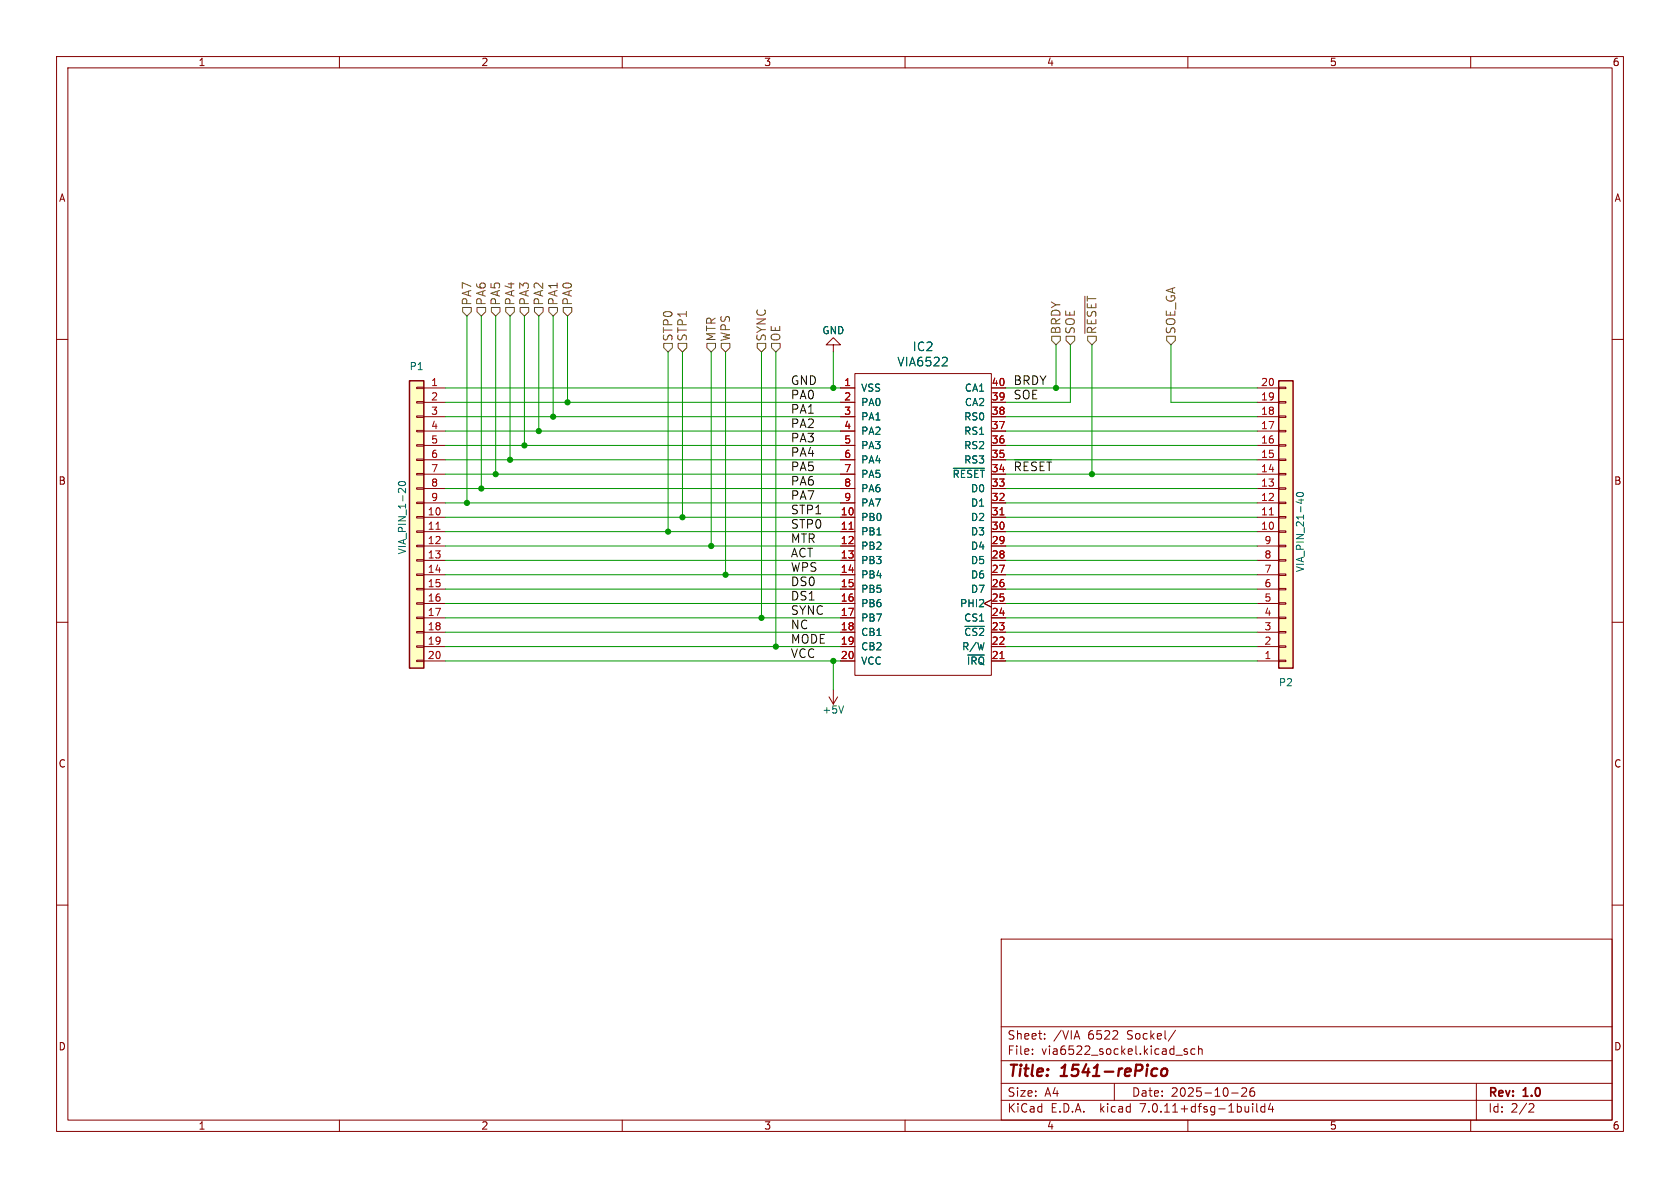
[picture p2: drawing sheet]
<svg xmlns="http://www.w3.org/2000/svg" width="297mm" height="210mm" viewBox="0 0 297 210" stroke-linecap="round" stroke-linejoin="round" font-family="sans-serif">
<g fill="none" stroke="#840000" stroke-width=".18">
<path d="M10 10h277v190h-277zM12 12h273v186h-273zM60 10v2M110 10v2M160 10v2M210 10v2M260 10v2M10 60h2M285 60h2M73.7 78.6h1.2v.3h-1.2zM73.7 76.1h1.2v.2h-1.2zM73.7 73.5h1.2v.3h-1.2z"/>
<path d="M73.7 71h1.2v.2h-1.2zM73.7 68.5h1.2v.2h-1.2zM74.9 68.6h3.8M74.9 71.1h3.8M74.9 73.7h3.8M74.9 76.2h3.8M74.9 78.7h3.8M147.3 61h1.3l-1.3-1.3-1.3 1.3h1.3v1.2M148.6 68.6h2.5M148.6 71.1h2.5M148.6 73.7h2.5M148.6 76.2h2.5"/>
<path d="M148.6 78.7h2.5M151.1 66h24.2v53.4h-24.2zM175.3 68.6h2.5M175.3 71.1h2.5M175.3 73.7h2.5M175.3 76.2h2.5M175.3 78.7h2.5M222.2 68.6h3.9M222.2 71.1h3.9M222.2 73.7h3.9M222.2 76.2h3.9M222.2 78.7h3.9"/>
<path d="M226.1 68.5h1.2v.2h-1.2zM226.1 71h1.2v.2h-1.2zM226.1 73.5h1.2v.3h-1.2zM226.1 76.1h1.2v.2h-1.2zM226.1 78.6h1.2v.3h-1.2zM73.7 98.9h1.2v.3h-1.2zM73.7 96.4h1.2v.2h-1.2zM73.7 93.9h1.2v.2h-1.2zM73.7 91.3h1.2v.3h-1.2zM73.7 88.8h1.2v.2h-1.2zM73.7 86.2h1.2v.3h-1.2zM73.7 83.7h1.2v.2h-1.2z"/>
<path d="M73.7 81.2h1.2v.2h-1.2zM74.9 91.4h3.8M74.9 94h3.8M74.9 96.5h3.8M74.9 99.1h3.8M74.9 81.3h3.8M74.9 83.8h3.8M74.9 86.4h3.8M74.9 88.9h3.8M148.6 91.4h2.5M148.6 94h2.5M148.6 96.5h2.5"/>
<path d="M148.6 99.1h2.5M148.6 81.3h2.5M148.6 83.8h2.5M148.6 86.4h2.5M148.6 88.9h2.5M175.3 91.4h2.5M175.3 94h2.5M175.3 96.5h2.5M175.3 99.1h2.5M175.3 81.3h2.5M175.3 83.8h2.5M175.3 86.4h2.5"/>
<path d="M175.3 88.9h2.5M222.2 91.4h3.9M222.2 94h3.9M222.2 96.5h3.9M222.2 99.1h3.9M222.2 81.3h3.9M222.2 83.8h3.9M222.2 86.4h3.9M222.2 88.9h3.9M226.1 81.2h1.2v.2h-1.2zM226.1 83.7h1.2v.2h-1.2zM226.1 86.2h1.2v.3h-1.2z"/>
<path d="M226.1 88.8h1.2v.2h-1.2zM226.1 91.3h1.2v.3h-1.2zM226.1 93.9h1.2v.2h-1.2zM226.1 96.4h1.2v.2h-1.2zM226.1 98.9h1.2v.3h-1.2zM10 110h2M73.7 116.7h1.2v.3h-1.2zM73.7 114.2h1.2v.2h-1.2zM73.7 111.6h1.2v.3h-1.2zM73.7 109.1h1.2v.2h-1.2zM73.7 106.6h1.2v.2h-1.2zM73.7 104h1.2v.3h-1.2z"/>
<path d="M73.7 101.5h1.2v.2h-1.2zM74.9 101.6h3.8M74.9 104.1h3.8M74.9 106.7h3.8M74.9 109.2h3.8M74.9 111.8h3.8M74.9 114.3h3.8M74.9 116.8h3.8M148.6 101.6h2.5M148.6 104.1h2.5M148.6 106.7h2.5M148.6 109.2h2.5"/>
<path d="M148.6 111.8h2.5M148.6 114.3h2.5M148.6 116.8h2.5M175.3 106l-1.3 .7 1.3 .6M175.3 101.6h2.5M175.3 104.1h2.5M175.3 106.7h2.5M175.3 109.2h2.5M175.3 111.8h2.5M175.3 114.3h2.5M175.3 116.8h2.5M222.2 101.6h3.9"/>
<path d="M222.2 104.1h3.9M222.2 106.7h3.9M222.2 109.2h3.9M222.2 111.8h3.9M222.2 114.3h3.9M222.2 116.8h3.9M226.1 101.5h1.2v.2h-1.2zM226.1 104h1.2v.3h-1.2zM226.1 106.6h1.2v.2h-1.2zM226.1 109.1h1.2v.2h-1.2zM226.1 111.6h1.2v.3h-1.2zM226.1 114.2h1.2v.2h-1.2z"/>
<path d="M226.1 116.7h1.2v.3h-1.2zM285 110h2M146.6 123.2l.7 1.3M147.3 121.9v2.6M148.1 123.2l-.8 1.3M10 160h2M285 160h2M177 166h108v32h-108zM60 198v2M110 198v2M160 198v2M177 194.5h108"/>
<path d="M177 191.5h108M177 187.5h108M177 181.5h108M182.5 186.3v.1M182.5 185.5v.1M184.7 183.6v.1M184.7 182.8v.1M190.4 182.2l.5 1.5M197 191.5v3M207.8 182.1l-1.3 2M207.9 186.5h1.1M209.9 185.5l-.4-.1-.2 .2 .1 .2 .5 .2v.3h-.6"/>
<path d="M210 198v2M211.2 185.5l-.4-.1-.3 .3v.4l.2 .2h.5M211.9 185.5l.2-.1 .4 .1v.9M211.9 184.9v1.5M217.7 193.2h1.2M219.5 192.4l.6-.1 .2 .1 .1 .3-.9 1.1h.9M221.5 195.1v.1M221.5 195.6v1M221.7 192.3a.59 .59 0 0 0-.7 .6v.6l.1 .2 .4 .1 .2-.1 .1-.5-.1-.3h-.5l-.2 .3M222.2 195.1v1.3l.2 .2M223.6 195.1v1.5M223.6 195.7l-.4-.1-.3 .3v.4l.1 .2h.6"/>
<path d="M224.6 195l-.4 1.1h1M225 195.6v1M260 198v2M261 191.5v6.5M270.5 195.1l.5 .1 .2 .3-1 1.1h1"/>
</g>
<path d="M204 188.9l.6 .1M204.5 190.1l-.2 .1M205.4 189.1a.52 .52 0 0 1 .6-.2 .52 .52 0 0 1 .4 .4l-.1 .5a.55 .55 0 0 1-.5 .4 .55 .55 0 0 1-.5-.4z" fill="none" stroke="#840000" stroke-width=".4"/>
<g fill="#ffffc2" stroke="#ffffc2" stroke-width=".18">
<path d="M72.4 67.3h2.5v50.8h-2.5z"/>
<path d="M226.1 67.3h2.5v50.8h-2.5z"/>
</g>
<path d="M72.4 67.3h2.5v50.8h-2.5zM226.1 67.3h2.5v50.8h-2.5z" fill="none" stroke="#840000" stroke-width=".25"/>
<path d="M77.1 93.6h.7M150.1 93.6h.7M176.8 91h.7M224.4 91h.7M176.8 116.4h.7" fill="none" stroke="#a90000" stroke-width=".18"/>
<path d="M167.2 63.2l.3 .2-.1 .4-.9 .9h1M70.6 85.2a.69 .69 0 0 1 1.1 .3 .72 .72 0 0 1-1.3-.1zM168.5 82.8h5.5M229.3 87.2a.69 .69 0 0 1 1.1 .3 .72 .72 0 0 1-1.2-.1zM229.6 88.4h.8M230 88.2v.8M170.6 110.7h3.4M171.1 115.8h2.9M149.1 124.8l-.4 1.3" fill="none" stroke="#006464" stroke-width=".18"/>
<g fill="none" stroke="#725600" stroke-width=".18">
<path d="M81.8 54.4h1.5v.7l-.8 .8-.7-.8zM84.3 54.4h1.6v.7l-.8 .8-.8-.8zM86.9 54.4h1.5v.7l-.8 .8-.7-.8zM89.4 54.4h1.5v.7l-.7 .8-.8-.8zM91.9 54.4h1.6v.7l-.8 .8-.8-.8zM94.5 54.4h1.5v.7l-.8 .8-.7-.8zM97 54.4h1.6v.7l-.8 .8-.8-.8zM99.6 54.4h1.5v.7l-.8 .8-.7-.8zM185.9 59.4h1.6v.8l-.8 .8-.8-.8zM188.5 59.4h1.5v.8l-.8 .8-.7-.8zM191.8 52.4v6.6M192.3 59.4h1.5v.8l-.8 .8-.7-.8z"/>
<path d="M206.2 59.4h1.6v.8l-.8 .8-.8-.8zM117.3 60.7h1.6v.8l-.8 .7-.8-.7zM119.9 60.7h1.5v.8l-.8 .7-.7-.7zM125 60.7h1.5v.8l-.8 .7-.7-.7zM127.5 60.7h1.5v.8l-.7 .7-.8-.7zM133.9 60.7h1.5v.8l-.8 .7-.7-.7zM136.4 60.7h1.5v.8l-.7 .7-.8-.7z"/>
</g>
<path d="M179.3 81.3h6.6" fill="none" stroke="#0f0f0f" stroke-width=".18"/>
<g fill="none" stroke="#009600" stroke-width=".18">
<path d="M82.5 55.9v33M85.1 55.9v30.5M87.6 55.9v27.9M90.2 55.9v25.4M92.7 55.9v22.8M95.2 55.9v20.3M97.8 55.9v17.8M100.3 55.9v15.2M78.7 73.7h69.9M78.7 71.1h69.9M78.7 78.7h69.9M78.7 76.2h69.9"/>
<path d="M78.7 68.6h69.9M118.1 62.2v31.8M120.6 62.2v29.2M125.7 62.2v34.3M128.3 62.2v39.4M134.6 62.2v47M137.2 62.2v52.1M147.3 62.2v6.4M177.8 73.7h44.4M177.8 78.7h44.4M177.8 76.2h44.4M177.8 68.6h44.4"/>
<path d="M186.7 61v7.6M189.2 61v10.1h-11.4M193 61v22.8M207 61v10.1h15.2M78.7 94h69.9M78.7 86.4h69.9M78.7 91.4h69.9M78.7 88.9h69.9M78.7 96.5h69.9M78.7 99.1h69.9M78.7 83.8h69.9M78.7 81.3h69.9"/>
<path d="M177.8 94h44.4M177.8 86.4h44.4M177.8 91.4h44.4M177.8 88.9h44.4M177.8 96.5h44.4M177.8 99.1h44.4M177.8 83.8h44.4M177.8 81.3h44.4M78.7 104.1h69.9M78.7 106.7h69.9M78.7 116.8h69.9M78.7 114.3h69.9"/>
<path d="M78.7 109.2h69.9M78.7 111.8h69.9M78.7 101.6h69.9M147.3 116.8v5.1M177.8 104.1h44.4M177.8 106.7h44.4M177.8 116.8h44.4M177.8 114.3h44.4M177.8 109.2h44.4M177.8 111.8h44.4M177.8 101.6h44.4"/>
</g>
<g fill="#009600" stroke="#009600" stroke-width=".18">
<circle cx="100.3" cy="71.1" r=".46"/>
<circle cx="97.8" cy="73.7" r=".46"/>
<circle cx="95.2" cy="76.2" r=".46"/>
<circle cx="147.3" cy="68.6" r=".46"/>
<circle cx="134.6" cy="109.2" r=".46"/>
<circle cx="128.3" cy="101.6" r=".46"/>
<circle cx="137.2" cy="114.3" r=".46"/>
<circle cx="147.3" cy="116.8" r=".46"/>
<circle cx="82.5" cy="88.9" r=".46"/>
<circle cx="85.1" cy="86.4" r=".46"/>
<circle cx="87.6" cy="83.8" r=".46"/>
<circle cx="92.7" cy="78.7" r=".46"/>
<circle cx="90.2" cy="81.3" r=".46"/>
<circle cx="125.7" cy="96.5" r=".46"/>
<circle cx="120.6" cy="91.4" r=".46"/>
<circle cx="118.1" cy="94" r=".46"/>
<circle cx="193" cy="83.8" r=".46"/>
<circle cx="186.7" cy="68.6" r=".46"/>
</g>
<g font-size="2.8" fill="#840000">
<text x="178" y="190.9">Title:</text>
<text x="187.7" y="190.9">1541-rePico</text>
</g>
<g font-size="2.1" fill="#725600">
<text x="83.5" y="54.1" transform="rotate(-90 83.5 54.1)">PA7</text>
<text x="86.1" y="54.1" transform="rotate(-90 86.1 54.1)">PA6</text>
<text x="88.6" y="54.1" transform="rotate(-90 88.6 54.1)">PA5</text>
<text x="91.2" y="54.1" transform="rotate(-90 91.2 54.1)">PA4</text>
<text x="93.7" y="54.1" transform="rotate(-90 93.7 54.1)">PA3</text>
<text x="96.2" y="54.1" transform="rotate(-90 96.2 54.1)">PA2</text>
<text x="98.8" y="54.1" transform="rotate(-90 98.8 54.1)">PA1</text>
<text x="101.3" y="54.1" transform="rotate(-90 101.3 54.1)">PA0</text>
<text x="187.7" y="59.2" transform="rotate(-90 187.7 59.2)">BRDY</text>
<text x="190.2" y="59.2" transform="rotate(-90 190.2 59.2)">SOE</text>
<text x="194" y="59.2" transform="rotate(-90 194 59.2)">~{RESET}</text>
<text x="208" y="59.2" transform="rotate(-90 208 59.2)">SOE_GA</text>
<text x="119.1" y="60.5" transform="rotate(-90 119.1 60.5)">STP0</text>
<text x="121.6" y="60.5" transform="rotate(-90 121.6 60.5)">STP1</text>
<text x="126.7" y="60.5" transform="rotate(-90 126.7 60.5)">MTR</text>
<text x="129.3" y="60.5" transform="rotate(-90 129.3 60.5)">WPS</text>
<text x="135.6" y="60.5" transform="rotate(-90 135.6 60.5)">SYNC</text>
<text x="138.2" y="60.5" transform="rotate(-90 138.2 60.5)">OE</text>
</g>
<g font-size="2.1" fill="#006464">
<text x="158.5" y="65">VIA6522</text>
<text x="161.3" y="62.3">IC2</text>
</g>
<g font-size="2.1" fill="#0f0f0f">
<text x="139.7" y="68.2">GND</text>
<text x="139.7" y="70.7">PA0</text>
<text x="179.1" y="70.7">SOE</text>
<text x="179.1" y="68.2">BRDY</text>
<text x="139.7" y="73.2">PA1</text>
<text x="139.7" y="75.8">PA2</text>
<text x="139.7" y="78.3">PA3</text>
<text x="139.7" y="83.4">PA5</text>
<text x="139.7" y="80.9">PA4</text>
<text x="179.1" y="83.4">~{RESET}</text>
<text x="139.7" y="85.9">PA6</text>
<text x="139.7" y="88.5">PA7</text>
<text x="139.7" y="93.6">STP0</text>
<text x="139.7" y="91">STP1</text>
<text x="139.7" y="98.6">ACT</text>
<text x="139.7" y="101.2">WPS</text>
<text x="139.7" y="96.1">MTR</text>
<text x="139.7" y="106.3">DS1</text>
<text x="139.7" y="103.7">DS0</text>
<text x="139.7" y="108.8">SYNC</text>
<text x="139.7" y="113.9">MODE</text>
<text x="139.7" y="111.3">NC</text>
<text x="139.7" y="116.4">VCC</text>
</g>
<g font-size="2.1" fill="#840000">
<text x="178" y="184">Sheet:</text>
<text x="186.2" y="184">/VIA</text>
<text x="192.4" y="184">6522</text>
<text x="199.4" y="184">Sockel/</text>
<text x="178" y="186.7">File:</text>
<text x="184.1" y="186.7">via6522_sockel.kicad_sch</text>
<text x="178" y="196.9">KiCad</text>
<text x="178" y="194.1">Size:</text>
<text x="184.7" y="194.1">A4</text>
<text x="185.7" y="196.9">E.D.A.</text>
<text x="194.6" y="196.9">kicad</text>
<text x="200" y="194.1">Date:</text>
<text x="201.8" y="196.9">7.0.11+dfsg-1build4</text>
<text x="207" y="194.1">2025-10-26</text>
<text x="263" y="194.3">Rev:</text>
<text x="263" y="196.9">Id:</text>
<text x="267.1" y="196.9">2/2</text>
<text x="269.4" y="194.3">1.0</text>
</g>
<g font-size="1.8" fill="#840000">
<text x="35" y="11.9">1</text>
<text x="85" y="11.9">2</text>
<text x="135" y="11.9">3</text>
<text x="185" y="11.9">4</text>
<text x="235" y="11.9">5</text>
<text x="285" y="11.9">6</text>
<text x="10.3" y="35.9">A</text>
<text x="285.3" y="35.9">A</text>
<text x="10.3" y="85.9">B</text>
<text x="285.3" y="85.9">B</text>
<text x="10.3" y="135.9">C</text>
<text x="285.3" y="135.9">C</text>
<text x="10.3" y="185.9">D</text>
<text x="285.3" y="185.9">D</text>
<text x="35" y="199.9">1</text>
<text x="85" y="199.9">2</text>
<text x="135" y="199.9">3</text>
<text x="185" y="199.9">4</text>
<text x="235" y="199.9">5</text>
<text x="285" y="199.9">6</text>
</g>
<g font-size="1.8" fill="#006464">
<text x="145.3" y="59.3">GND</text>
<text x="72.3" y="65.6">P1</text>
<text x="152.1" y="69.4">VSS</text>
<text x="152.1" y="72">PA0</text>
<text x="170.5" y="72">CA2</text>
<text x="170.5" y="69.4">CA1</text>
<text x="152.1" y="74.5">PA1</text>
<text x="152.1" y="77.1">PA2</text>
<text x="170.4" y="77.1">RS1</text>
<text x="170.4" y="74.5">RS0</text>
<text x="152.1" y="79.6">PA3</text>
<text x="152.1" y="82.1">PA4</text>
<text x="170.4" y="82.1">RS3</text>
<text x="170.4" y="79.6">RS2</text>
<text x="152.1" y="84.7">PA5</text>
<text x="152.1" y="87.2">PA6</text>
<text x="152.1" y="89.8">PA7</text>
<text x="168.3" y="84.7">~{RESET}</text>
<text x="171.6" y="89.8">D1</text>
<text x="171.6" y="87.2">D0</text>
<text x="152.1" y="92.3">PB0</text>
<text x="152.1" y="94.8">PB1</text>
<text x="171.6" y="94.8">D3</text>
<text x="171.6" y="92.3">D2</text>
<text x="72" y="98.1" transform="rotate(-90 72 98.1)">VIA_PIN_1-20</text>
<text x="152.1" y="97.4">PB2</text>
<text x="152.1" y="99.9">PB3</text>
<text x="171.6" y="99.9">D5</text>
<text x="171.6" y="97.4">D4</text>
<text x="230.7" y="101.2" transform="rotate(-90 230.7 101.2)">VIA_PIN_21-40</text>
<text x="152.1" y="102.5">PB4</text>
<text x="152.1" y="105">PB5</text>
<text x="152.1" y="107.5">PB6</text>
<text x="169.6" y="107.5">PHI2</text>
<text x="171.6" y="105">D7</text>
<text x="171.6" y="102.5">D6</text>
<text x="152.1" y="110.1">PB7</text>
<text x="152.1" y="112.6">CB1</text>
<text x="170.4" y="112.6">~{CS2}</text>
<text x="170.4" y="110.1">CS1</text>
<text x="152.1" y="115.2">CB2</text>
<text x="152.1" y="117.7">VCC</text>
<text x="170" y="115.2">R/W</text>
<text x="170.8" y="117.7">~{IRQ}</text>
<text x="226" y="121.5">P2</text>
<text x="145.3" y="126.3">+5V</text>
</g>
<g font-size="1.8" fill="#a90000">
<text x="76.1" y="68.3">1</text>
<text x="76.1" y="70.9">2</text>
<text x="149.2" y="68.3">1</text>
<text x="149.2" y="70.9">2</text>
<text x="175.2" y="70.9">39</text>
<text x="175.2" y="68.3">40</text>
<text x="222.8" y="70.9">19</text>
<text x="222.8" y="68.3">20</text>
<text x="76.1" y="73.4">3</text>
<text x="76.1" y="75.9">4</text>
<text x="149.2" y="73.4">3</text>
<text x="149.2" y="75.9">4</text>
<text x="175.2" y="75.9">37</text>
<text x="175.2" y="73.4">38</text>
<text x="222.8" y="75.9">17</text>
<text x="222.8" y="73.4">18</text>
<text x="76.1" y="78.5">5</text>
<text x="76.1" y="81">6</text>
<text x="76.1" y="83.6">7</text>
<text x="149.2" y="78.5">5</text>
<text x="149.2" y="81">6</text>
<text x="149.2" y="83.6">7</text>
<text x="175.2" y="83.6">34</text>
<text x="175.2" y="81">35</text>
<text x="175.2" y="78.5">36</text>
<text x="222.8" y="83.6">14</text>
<text x="222.8" y="81">15</text>
<text x="222.8" y="78.5">16</text>
<text x="76.1" y="86.1">8</text>
<text x="76.1" y="88.6">9</text>
<text x="149.2" y="86.1">8</text>
<text x="149.2" y="88.6">9</text>
<text x="175.2" y="88.6">32</text>
<text x="175.2" y="86.1">33</text>
<text x="222.8" y="88.6">12</text>
<text x="222.8" y="86.1">13</text>
<text x="75.5" y="91.2">10</text>
<text x="75.5" y="93.7">11</text>
<text x="148.5" y="91.2">10</text>
<text x="148.5" y="93.7">11</text>
<text x="175.2" y="93.7">30</text>
<text x="175.2" y="91.2">31</text>
<text x="222.8" y="93.7">10</text>
<text x="222.8" y="91.2">11</text>
<text x="75.5" y="96.3">12</text>
<text x="75.5" y="98.8">13</text>
<text x="75.5" y="101.3">14</text>
<text x="148.5" y="96.3">12</text>
<text x="148.5" y="98.8">13</text>
<text x="148.5" y="101.3">14</text>
<text x="175.2" y="101.3">27</text>
<text x="175.2" y="98.8">28</text>
<text x="175.2" y="96.3">29</text>
<text x="223.4" y="101.3">7</text>
<text x="223.4" y="98.8">8</text>
<text x="223.4" y="96.3">9</text>
<text x="75.5" y="103.9">15</text>
<text x="75.5" y="106.4">16</text>
<text x="148.5" y="103.9">15</text>
<text x="148.5" y="106.4">16</text>
<text x="175.2" y="106.4">25</text>
<text x="175.2" y="103.9">26</text>
<text x="223.4" y="106.4">5</text>
<text x="223.4" y="103.9">6</text>
<text x="75.5" y="109">17</text>
<text x="75.5" y="111.5">18</text>
<text x="148.5" y="109">17</text>
<text x="148.5" y="111.5">18</text>
<text x="175.2" y="111.5">23</text>
<text x="175.2" y="109">24</text>
<text x="223.4" y="111.5">3</text>
<text x="223.4" y="109">4</text>
<text x="75.5" y="114">19</text>
<text x="75.5" y="116.6">20</text>
<text x="148.5" y="114">19</text>
<text x="148.5" y="116.6">20</text>
<text x="175.2" y="116.6">21</text>
<text x="175.2" y="114">22</text>
<text x="223.4" y="116.6">1</text>
<text x="223.4" y="114">2</text>
</g>
</svg>
